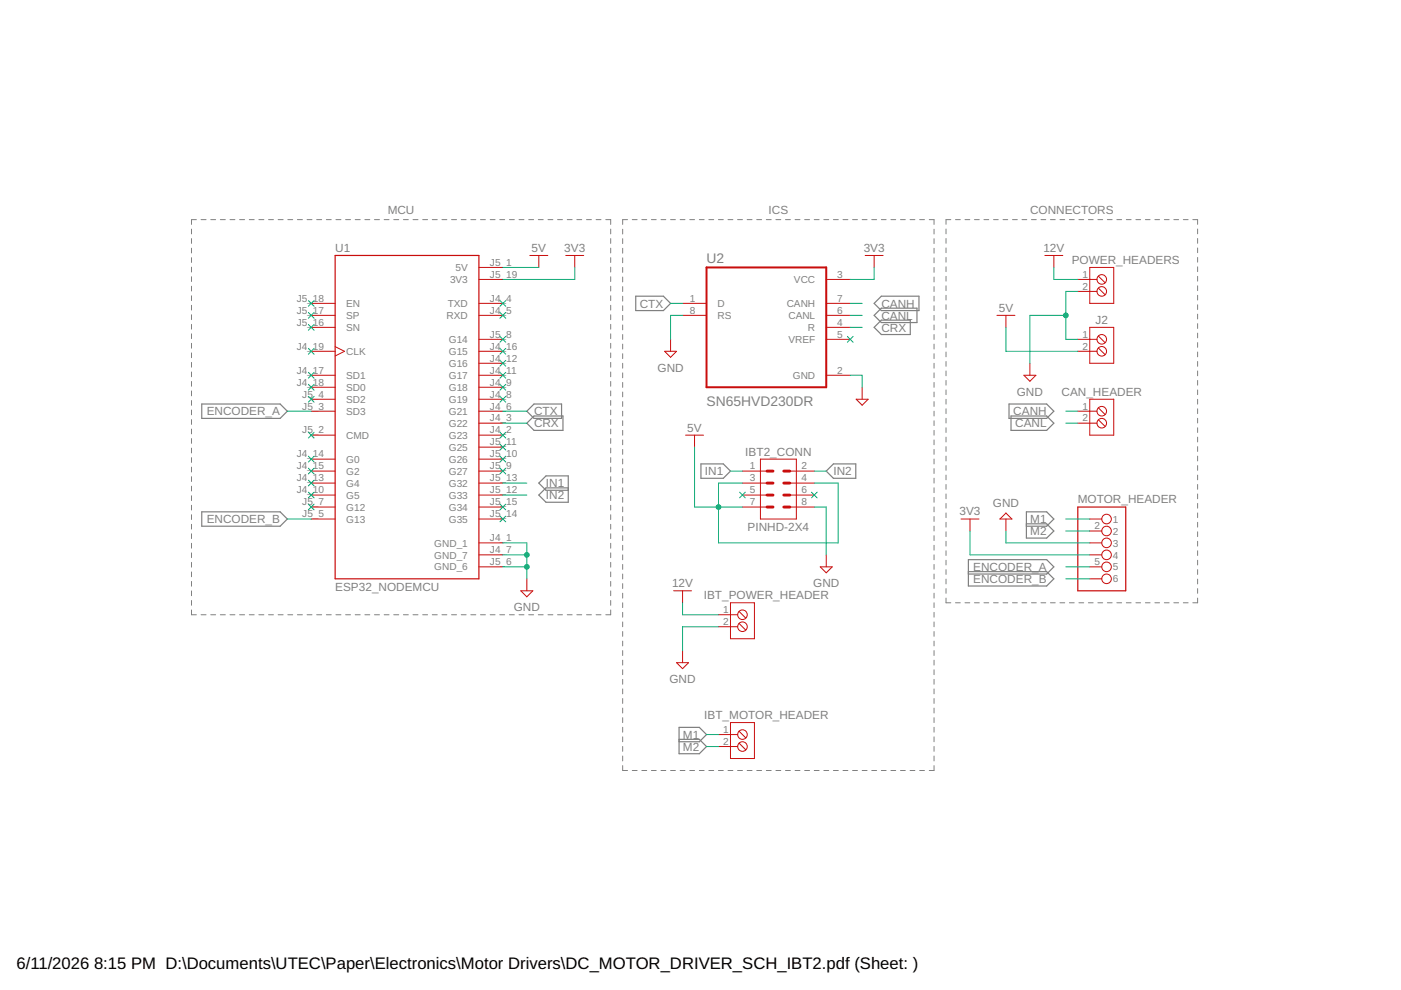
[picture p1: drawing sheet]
<svg xmlns="http://www.w3.org/2000/svg" width="297mm" height="210mm" viewBox="0 0 297 210" stroke-linecap="round" stroke-linejoin="round" font-family="sans-serif">
<g fill="none" stroke="#808080" stroke-width=".21">
<path d="M40.6 48.6v1M40.6 50.6v1M40.6 52.6v1M40.6 54.6v1M40.6 56.6v1.1M40.6 58.7v1M41.6 46.6h-1v1M42.6 46.6h1.1M44.7 46.6h1M46.7 46.6h1.1M48.8 46.6h1M50.8 46.6h1.1"/>
<path d="M52.9 46.6h1M54.9 46.6h1M56.9 46.6h1.1M59 46.6h1M61 46.6h1.1M63.1 46.6h1M65.1 46.6h1M67.1 46.6h1.1M69.2 46.6h1M71.2 46.6h1.1M73.3 46.6h1M75.3 46.6h1.1"/>
<path d="M77.4 46.6h1M79.4 46.6h1.1M81.4 46.6h1.1M83.5 46.6h1M85.5 46.6h1.1M87.6 46.6h1M89.6 46.6h1.1M91.7 46.6h1M93.7 46.6h1M95.7 46.6h1.1M97.8 46.6h1M99.8 46.6h1.1"/>
<path d="M101.9 46.6h1M103.9 46.6h1.1M106 46.6h1M108 46.6h1.1M110 46.6h1.1M112.1 46.6h1M114.1 46.6h1.1M116.2 46.6h1M118.2 46.6h1.1M120.3 46.6h1M122.3 46.6h1M124.4 46.6h1"/>
<path d="M126.4 46.6h1M128.4 46.6h1.1v1M129.5 48.6v1M129.5 50.6v1M129.5 52.6v1M129.5 54.6v1M129.5 56.6v1.1M129.5 58.7v1M132 48.6v1M132 50.6v1M132 52.6v1.1M132 54.7v1"/>
<path d="M132 56.7v1M132 58.7v1.1M133.1 46.6h-1.1v1M134 46.6h1.1M136.1 46.6h1M138.1 46.6h1M140.1 46.6h1.1M142.2 46.6h1M144.2 46.6h1M146.2 46.6h1.1M148.3 46.6h1M150.3 46.6h1"/>
<path d="M152.3 46.6h1.1M154.3 46.6h1.1M156.4 46.6h1M158.4 46.6h1M160.4 46.6h1.1M162.5 46.6h1M164.5 46.6h1M166.5 46.6h1.1M168.6 46.6h1M170.6 46.6h1M172.6 46.6h1.1M174.7 46.6h1"/>
<path d="M176.7 46.6h1M178.7 46.6h1.1M180.8 46.6h1M182.8 46.6h1M184.8 46.6h1.1M186.9 46.6h1M188.9 46.6h1M190.9 46.6h1M193 46.6h1M195 46.6h1M197 46.6h1v1M198 48.6v1"/>
<path d="M198 50.6v1M198 52.6v1.1M198 54.7v1M198 56.7v1M198 58.7v1.1M200.6 48.6v1M200.6 50.6v1M200.6 52.6v1M200.6 54.6v1M200.6 56.6v1M200.6 58.6v1M201.6 46.6h-1v1"/>
<path d="M202.6 46.6h1M204.6 46.6h1M206.6 46.6h1M208.6 46.6h1M210.7 46.6h.9M212.7 46.6h1M214.7 46.6h1M216.7 46.6h1M218.7 46.6h1M220.7 46.6h1M222.7 46.6h1M224.7 46.6h1"/>
<path d="M226.7 46.6h1.1M228.7 46.6h1.1M230.8 46.6h1M232.8 46.6h1M234.8 46.6h1M236.8 46.6h1M238.8 46.6h1M240.8 46.6h1M242.8 46.6h1M244.9 46.6h1M246.9 46.6h1M248.9 46.6h1"/>
<path d="M250.9 46.6h1M252.9 46.6h1v1M253.9 48.6v1M253.9 50.6v1M253.9 52.6v1M253.9 54.6v1M253.9 56.6v1M253.9 58.6v1M40.6 60.7v1M40.6 62.7v1M40.6 64.7v1M40.6 66.7v1.1"/>
<path d="M40.6 68.8v1M40.6 70.8v1M40.6 72.8v1M40.6 74.8v1M40.6 76.8v1.1M40.6 78.9v1M129.5 60.7v1M129.5 62.7v1M129.5 64.7v1M129.5 66.7v1.1M129.5 68.8v1M129.5 70.8v1"/>
<path d="M129.5 72.8v1M129.5 74.8v1M129.5 76.8v1.1M129.5 78.9v1M132 60.8v1M132 62.8v1M132 64.8v1.1M132 66.9v1M132 68.9v1M132 70.9v1.1M132 73v1M132 75v1"/>
<path d="M132 77v1.1M132 79.1v1M198 60.8v1M198 62.8v1M198 64.8v1.1M198 66.9v1M198 68.9v1M198 70.9v1.1M198 73v1M198 75v1M198 77v1.1M198 79.1v1"/>
<path d="M200.6 60.6v1M200.6 62.6v1M200.6 64.6v1M200.6 66.6v1M200.6 68.6v1M200.6 70.6v1M200.6 72.6v1M200.6 74.6v1M200.6 76.6v1.1M200.6 78.7v1M253.9 60.6v1M253.9 62.6v1"/>
<path d="M253.9 64.6v1M253.9 66.6v1M253.9 68.6v1M253.9 70.6v1M253.9 72.6v1M253.9 74.6v1M253.9 76.6v1.1M253.9 78.7v1M40.6 80.9v1M40.6 82.9v1M40.6 84.9v1M40.6 86.9v1"/>
<path d="M40.6 89v1M40.6 91v1M40.6 93v1M40.6 95v1M40.6 97v1M40.6 99v1.1M129.5 80.9v1M129.5 82.9v1M129.5 84.9v1M129.5 86.9v1M129.5 89v1M129.5 91v1"/>
<path d="M129.5 93v1M129.5 95v1M129.5 97v1M129.5 99v1.1M132 81.1v1M132 83.1v1M132 85.2v1M132 87.2v1M132 89.2v1M132 91.2v1.1M132 93.3v1M132 95.3v1"/>
<path d="M132 97.3v1.1M132 99.4v1M198 81.1v1M198 83.1v1M198 85.2v1M198 87.2v1M198 89.2v1M198 91.2v1.1M198 93.3v1M198 95.3v1M198 97.3v1.1M198 99.4v1"/>
<path d="M200.6 80.7v1M200.6 82.7v1M200.6 84.7v1M200.6 86.7v1M200.6 88.7v1M200.6 90.7v1M200.6 92.7v1M200.6 94.7v1M200.6 96.7v1M200.6 98.7v1M253.9 80.7v1M253.9 82.7v1"/>
<path d="M253.9 84.7v1M253.9 86.7v1M253.9 88.7v1M253.9 90.7v1M253.9 92.7v1M253.9 94.7v1M253.9 96.7v1M253.9 98.7v1M40.6 101.1v1M40.6 103.1v1M40.6 105.1v1M40.6 107.1v1"/>
<path d="M40.6 109.1v1.1M40.6 111.2v1M40.6 113.2v1M40.6 115.2v1M40.6 117.2v1M40.6 119.2v1M129.5 101.1v1M129.5 103.1v1M129.5 105.1v1M129.5 107.1v1M129.5 109.1v1.1M129.5 111.2v1"/>
<path d="M129.5 113.2v1M129.5 115.2v1M129.5 117.2v1M129.5 119.2v1M132 101.4v1M132 103.4v1.1M132 105.5v1M132 107.5v1M132 109.5v1.1M132 111.5v1.1M132 113.6v1M132 115.6v1"/>
<path d="M132 117.6v1.1M132 119.7v1M198 101.4v1M198 103.4v1.1M198 105.5v1M198 107.5v1M198 109.5v1.1M198 111.5v1.1M198 113.6v1M198 115.6v1M198 117.6v1.1M198 119.7v1"/>
<path d="M200.6 100.7v1M200.6 102.7v1M200.6 104.7v1M200.6 106.7v1M200.6 108.8v.9M200.6 110.7v1.1M200.6 112.8v1M200.6 114.8v1M200.6 116.8v1M200.6 118.8v1M253.9 100.7v1M253.9 102.7v1"/>
<path d="M253.9 104.7v1M253.9 106.7v1M253.9 108.8v.9M253.9 110.7v1.1M253.9 112.8v1M253.9 114.8v1M253.9 116.8v1M253.9 118.8v1M40.6 121.3v1M40.6 123.3v1M40.6 125.3v1M40.6 127.3v1"/>
<path d="M40.6 129.3v1h1M42.6 130.3h1.1M44.7 130.3h1M46.7 130.3h1.1M48.8 130.3h1M50.8 130.3h1.1M52.9 130.3h1M54.9 130.3h1M56.9 130.3h1.1M59 130.3h1M61 130.3h1.1M63.1 130.3h1"/>
<path d="M65.1 130.3h1M67.1 130.3h1.1M69.2 130.3h1M71.2 130.3h1.1M73.3 130.3h1M75.3 130.3h1.1M77.4 130.3h1M79.4 130.3h1.1M81.4 130.3h1.1M83.5 130.3h1M85.5 130.3h1.1M87.6 130.3h1"/>
<path d="M89.6 130.3h1.1M91.7 130.3h1M93.7 130.3h1M95.7 130.3h1.1M97.8 130.3h1M99.8 130.3h1.1M101.9 130.3h1M103.9 130.3h1.1M106 130.3h1M108 130.3h1.1M110 130.3h1.1M112.1 130.3h1"/>
<path d="M114.1 130.3h1.1M116.2 130.3h1M118.2 130.3h1.1M120.3 130.3h1M122.3 130.3h1M124.4 130.3h1M126.4 130.3h1M129.5 121.3v1M129.5 123.3v1M129.5 125.3v1M129.5 127.3v1M129.5 129.3v1h-1.1"/>
<path d="M132 121.7v1M132 123.7v1.1M132 125.8v1M132 127.8v1M132 129.8v1.1M132 131.9v1M132 133.9v1M132 135.9v1M132 137.9v1.1M132 140v1M198 121.7v1M198 123.7v1.1"/>
<path d="M198 125.8v1M198 127.8v1M198 129.8v1.1M198 131.9v1M198 133.9v1M198 135.9v1M198 137.9v1.1M198 140v1M200.6 120.8v1M200.6 122.8v1M200.6 124.8v1M200.6 126.8v1h1"/>
<path d="M202.6 127.8h1M204.6 127.8h1M206.6 127.8h1M208.6 127.8h1M210.7 127.8h.9M212.7 127.8h1M214.7 127.8h1M216.7 127.8h1M218.7 127.8h1M220.7 127.8h1M222.7 127.8h1M224.7 127.8h1"/>
<path d="M226.7 127.8h1.1M228.7 127.8h1.1M230.8 127.8h1M232.8 127.8h1M234.8 127.8h1M236.8 127.8h1M238.8 127.8h1M240.8 127.8h1M242.8 127.8h1M244.9 127.8h1M246.9 127.8h1M248.9 127.8h1"/>
<path d="M250.9 127.8h1M253.9 120.8v1M253.9 122.8v1M253.9 124.8v1M253.9 126.8v1h-1M132 142v1M132 144v1.1M132 146.1v1M132 148.1v1M132 150.1v1.1M132 152.2v1M132 154.2v1"/>
<path d="M132 156.2v1.1M132 158.3v1M198 142v1M198 144v1.1M198 146.1v1M198 148.1v1M198 150.1v1.1M198 152.2v1M198 154.2v1M198 156.2v1.1M198 158.3v1M132 160.3v1"/>
<path d="M132 162.3v1.1h1.1M134 163.4h1.1M136.1 163.4h1M138.1 163.4h1M140.1 163.4h1.1M142.2 163.4h1M144.2 163.4h1M146.2 163.4h1.1M148.3 163.4h1M150.3 163.4h1M152.3 163.4h1.1M154.3 163.4h1.1"/>
<path d="M156.4 163.4h1M158.4 163.4h1M160.4 163.4h1.1M162.5 163.4h1M164.5 163.4h1M166.5 163.4h1.1M168.6 163.4h1M170.6 163.4h1M172.6 163.4h1.1M174.7 163.4h1M176.7 163.4h1M178.7 163.4h1.1"/>
<path d="M180.8 163.4h1M182.8 163.4h1M184.8 163.4h1.1M186.9 163.4h1M188.9 163.4h1M190.9 163.4h1M193 163.4h1M195 163.4h1M198 160.3v1M198 162.3v1.1h-1"/>
</g>
<g fill="none" stroke="#808080" stroke-width=".25">
<path d="M134.8 62.8h5.9l1.5 1.5-1.5 1.5h-5.9zM185.3 64.3l1.6-1.5h7.9v3h-7.9zM185.3 66.9l1.6-1.6h7.5v3.1h-7.5zM185.3 69.4l1.6-1.5h6.1v3h-6.1zM42.8 85.7h16.6l1.5 1.5-1.5 1.5h-16.6zM111.7 87.2l1.5-1.5h5.9v3h-5.9zM111.7 89.7l1.5-1.5h6.2v3h-6.2zM148.6 98.4h4.8l1.5 1.5-1.5 1.5h-4.8zM175.2 99.9l1.5-1.5h4.7v3h-4.7zM213.9 85.7h8l1.5 1.5-1.5 1.5h-8zM214.4 88.2h7.5l1.5 1.5-1.5 1.5h-7.5zM42.8 108.5h16.6l1.5 1.5-1.5 1.6h-16.6z"/>
<path d="M120.5 103.4h-4.7l-1.6 1.6 1.6 1.5h4.7v-5.6h-4.7l-1.6 1.5 1.6 1.5h4.7M217.6 111.1h4.3l1.5 1.5-1.5 1.5h-4.3v-5.6h4.3l1.5 1.5-1.5 1.6h-4.3M205.3 121.2h16.6l1.5 1.5-1.5 1.5h-16.6v-5.5h16.6l1.5 1.5-1.5 1.5h-16.6M144 156.8h4.3l1.5 1.5-1.5 1.5h-4.3v-5.6h4.3l1.5 1.5-1.5 1.6h-4.3"/>
</g>
<path d="M71.1 54.2h30.4v68.5h-30.4zM228.5 107.5h10.2v17.8h-10.2z" fill="none" stroke="#c90d0c" stroke-width=".25"/>
<g fill="none" stroke="#c90d0c" stroke-width=".21">
<path d="M101.5 59.2h5.1M101.5 56.7h5.1M112.3 54.2h3.8M114.2 54.2v2.5M120 54.2h3.8M121.9 54.2v2.5M175.2 59.2h5.1M183.4 54.2h3.8M185.3 54.2v2.5M221.5 54.2h3.8M223.4 54.2v2.5M228.5 59.2h4.1"/>
<path d="M231.1 56.7h5v7.6h-5zM232.9 58.5l1.4 1.5M66 64.3h5.1M66 66.9h5.1M66 69.4h5.1M66 74.5h5.1M66 79.6h5.1M71.1 73.5l1.9 1-1.9 1M101.5 64.3h5.1M101.5 66.9h5.1M101.5 71.9h5.1M101.5 74.5h5.1"/>
<path d="M101.5 79.6h5.1M101.5 77h5.1M140.9 74.5h2.5l-1.2 1.3zM142.2 71.9v2.6M144.7 64.3h5.1M144.7 66.9h5.1M175.2 64.3h5.1M175.2 66.9h5.1M175.2 69.4h5.1M175.2 71.9h5.1M175.2 79.6h5.1M211.4 66.9h3.8"/>
<path d="M213.3 66.9v2.5M217.1 79.6h2.5l-1.2 1.2zM218.4 77v2.6M228.5 71.9h4.1M228.5 74.5h4.1M228.5 61.8h4.1M231.1 69.4h5v7.6h-5zM232.9 61.1l1.4 1.4M232.9 73.8l1.4 1.4M232.9 71.2l1.4 1.5M66 97.3h5.1M66 99.9h5.1"/>
<path d="M66 84.6h5.1M66 87.2h5.1M66 92.3h5.1M66 82.1h5.1M101.5 94.8h5.1M101.5 97.3h5.1M101.5 99.9h5.1M101.5 84.6h5.1M101.5 87.2h5.1M101.5 92.3h5.1M101.5 82.1h5.1M101.5 89.7h5.1"/>
<path d="M145.4 92.3h3.8M147.3 92.3v2.5M157.4 99.9h5.1M161.2 97.3h7.6v12.7h-7.6zM167.6 99.9h5M181.5 84.6h2.6l-1.3 1.3zM182.8 82.1v2.5M228.5 87.2h4.1M228.5 89.7h4.1M231.1 84.6h5v7.7h-5zM232.9 89l1.4 1.4M232.9 86.5l1.4 1.4"/>
<path d="M66 107.5h5.1M66 110h5.1M66 102.4h5.1M66 105h5.1M101.5 107.5h5.1M101.5 110h5.1M101.5 102.4h5.1M101.5 105h5.1M101.5 115.1h5.1M101.5 117.6h5.1M157.4 107.5h5.1M157.4 102.4h5.1"/>
<path d="M157.4 105h5.1M167.6 107.5h5M167.6 102.4h5M167.6 105h5M175.2 117.6v2.6M203.8 110h3.8M205.7 110v2.6M213.3 108.8l1.2 1.2h-2.5zM213.3 110v2.6M231.1 110h2.5M231.1 115.1h2.5M231.1 117.6h2.5"/>
<path d="M231.1 112.6h2.5M101.5 120.2h5.1M110.4 125.3h2.6l-1.3 1.2zM111.7 122.7v2.6M142.8 125.3h3.8M144.7 125.3v2.5M144.7 138v2.5M152.3 130.3h4.1M152.3 132.9h4.1M154.9 127.8h5.1v7.6h-5.1zM156.7 132.2l1.4 1.4M156.7 129.6l1.4 1.5"/>
<path d="M173.9 120.2h2.5l-1.2 1.3zM231.1 120.2h2.5M231.1 122.7h2.5M143.4 140.5h2.6l-1.3 1.3zM152.3 155.7h4.1M152.3 158.3h4.1M154.9 153.2h5.1v7.6h-5.1zM156.7 157.6l1.4 1.4M156.7 155l1.4 1.4"/>
<circle cx="233.6" cy="59.2" r="1.02"/>
<circle cx="233.6" cy="61.8" r="1.02"/>
<circle cx="233.6" cy="74.5" r="1.02"/>
<circle cx="233.6" cy="71.9" r="1.02"/>
<circle cx="233.6" cy="89.7" r="1.02"/>
<circle cx="233.6" cy="87.2" r="1.02"/>
<circle cx="234.6" cy="115.1" r="1.02"/>
<circle cx="234.6" cy="112.6" r="1.02"/>
<circle cx="234.6" cy="117.6" r="1.02"/>
<circle cx="234.6" cy="110" r="1.02"/>
<circle cx="157.4" cy="132.9" r="1.02"/>
<circle cx="157.4" cy="130.3" r="1.02"/>
<circle cx="234.6" cy="120.2" r="1.02"/>
<circle cx="234.6" cy="122.7" r="1.02"/>
<circle cx="157.4" cy="158.3" r="1.02"/>
<circle cx="157.4" cy="155.7" r="1.02"/>
</g>
<path d="M149.8 56.7h25.4v25.4h-25.4z" fill="none" stroke="#c90d0c" stroke-width=".42"/>
<path d="M162.6 99.9h1.3M166.2 99.9h1.2M162.6 105h1.3M162.6 102.4h1.3M162.6 107.5h1.3M166.2 105h1.2M166.2 102.4h1.2M166.2 107.5h1.2" fill="none" stroke="#c90d0c" stroke-width=".61"/>
<g fill="none" stroke="#0dab76" stroke-width=".21">
<path d="M106.6 56.7h7.6M121.9 56.7v2.5h-15.3M185.3 56.7v2.5h-5M223.4 56.7v2.5h5.1M65.4 63.7l1.2 1.2M65.4 66.3l1.2 1.2M65.4 68.8l1.2 1.2M65.4 73.9l1.2 1.2M65.4 79l1.2 1.2M66.6 63.7l-1.2 1.2M66.6 66.3l-1.2 1.2M66.6 68.8l-1.2 1.2"/>
<path d="M66.6 73.9l-1.2 1.2M66.6 79l-1.2 1.2M106 79l1.2 1.2M106 76.4l1.2 1.2M106 73.9l1.2 1.2M106 71.3l1.2 1.3M106 66.3l1.2 1.2M106 63.7l1.2 1.2M107.2 66.3l-1.2 1.2M107.2 79l-1.2 1.2M107.2 76.4l-1.2 1.2M107.2 73.9l-1.2 1.2"/>
<path d="M107.2 71.3l-1.2 1.3M107.2 63.7l-1.2 1.2M142.2 64.3h2.5M144.7 66.9h-2.5v5M179.7 71.3l1.2 1.3M180.3 66.9h2.5M180.3 79.6h2.5v2.5M180.3 64.3h2.5M180.3 69.4h2.5M180.9 71.3l-1.2 1.3M213.3 69.4v5.1h15.2M226 66.9h-7.6v10.1"/>
<path d="M228.5 61.8h-2.5v10.1h2.5M60.9 87.2h5.1M65.4 81.5l1.2 1.2M65.4 84l1.2 1.3M65.4 91.7l1.2 1.2M65.4 96.7l1.2 1.3M65.4 99.3l1.2 1.2M66.6 81.5l-1.2 1.2M66.6 84l-1.2 1.3M66.6 91.7l-1.2 1.2M66.6 96.7l-1.2 1.3M66.6 99.3l-1.2 1.2"/>
<path d="M106 99.3l1.2 1.2M106 96.7l1.2 1.3M106 91.7l1.2 1.2M106 84l1.2 1.3M106 81.5l1.2 1.2M106 94.2l1.2 1.2M106.6 87.2h5.1M106.6 89.7h5.1M107.2 99.3l-1.2 1.2M107.2 96.7l-1.2 1.3M107.2 91.7l-1.2 1.2M107.2 84l-1.2 1.3"/>
<path d="M107.2 81.5l-1.2 1.2M107.2 94.2l-1.2 1.2M147.3 94.8v12.7h10.1M154.9 99.9h2.5M172.6 99.9h2.6M226 87.2h2.5M226 89.7h2.5M60.9 110h5.1M65.4 101.8l1.2 1.2M65.4 104.4l1.2 1.2M65.4 106.9l1.2 1.2M66.6 101.8l-1.2 1.2"/>
<path d="M66.6 104.4l-1.2 1.2M66.6 106.9l-1.2 1.2M106 109.4l1.2 1.2M106 106.9l1.2 1.2M106.6 115.1h5.1v7.6M106.6 117.6h5.1M106.6 102.4h5.1M106.6 105h5.1M107.2 109.4l-1.2 1.2M107.2 106.9l-1.2 1.2M156.8 104.4l1.2 1.2M157.4 102.4h-5.1v12.7h25.4v-12.7h-5.1"/>
<path d="M158 104.4l-1.2 1.2M172 104.4l1.2 1.2M172.6 107.5h2.6v10.1M173.2 104.4l-1.2 1.2M205.7 112.6v5h25.4M213.3 112.6v2.5h17.8M226 110h5.1M226 112.6h5.1M106.6 120.2h5.1M144.7 127.8v2.5h7.6M152.3 132.9h-7.6v5.1M226 120.2h5.1"/>
<path d="M226 122.7h5.1M149.8 155.7h2.5M149.8 158.3h2.5"/>
</g>
<g fill="#0dab76" stroke="#0dab76" stroke-width=".21">
<circle cx="111.7" cy="117.6" r=".51"/>
<circle cx="111.7" cy="120.2" r=".51"/>
<circle cx="226" cy="66.9" r=".51"/>
<circle cx="152.3" cy="107.5" r=".51"/>
</g>
<g font-size="3.5">
<text x="3.5" y="205.4">6/11/2026</text>
<text x="19.9" y="205.4">8:15 PM D:\Documents\UTEC\Paper\Electronics\Motor Drivers\DC_MOTOR_DRIVER_SCH_IBT2.pdf (Sheet: )</text>
</g>
<g font-size="2.9" fill="#808080">
<text x="149.8" y="55.7">U2</text>
<text x="149.8" y="86.1">SN65HVD230DR</text>
</g>
<g font-size="2.5" fill="#808080">
<text x="82.2" y="45.3">MCU</text>
<text x="163" y="45.3">ICS</text>
<text x="218.4" y="45.3">CONNECTORS</text>
<text x="71.1" y="53.4">U1</text>
<text x="112.7" y="53.4">5V</text>
<text x="119.6" y="53.4">3V3</text>
<text x="183.1" y="53.4">3V3</text>
<text x="221.2" y="53.4">12V</text>
<text x="227.2" y="56">POWER_HEADERS</text>
<text x="135.7" y="65.2">CTX</text>
<text x="186.9" y="65.2">CANH</text>
<text x="186.9" y="67.8">CANL</text>
<text x="186.9" y="70.3">CRX</text>
<text x="211.8" y="66.1">5V</text>
<text x="232.3" y="68.6">J2</text>
<text x="139.4" y="78.8">GND</text>
<text x="215.6" y="83.9">GND</text>
<text x="225.1" y="83.9">CAN_HEADER</text>
<text x="43.8" y="88.1">ENCODER_A</text>
<text x="113.2" y="88.1">CTX</text>
<text x="214.8" y="88.1">CANH</text>
<text x="113.2" y="90.6">CRX</text>
<text x="145.7" y="91.5">5V</text>
<text x="215.2" y="90.6">CANL</text>
<text x="149.5" y="100.8">IN1</text>
<text x="158" y="96.6">IBT2_CONN</text>
<text x="176.7" y="100.8">IN2</text>
<text x="115.8" y="103.3">IN1</text>
<text x="115.8" y="105.8">IN2</text>
<text x="210.5" y="107.5">GND</text>
<text x="228.5" y="106.7">MOTOR_HEADER</text>
<text x="43.8" y="110.9">ENCODER_B</text>
<text x="158.5" y="112.6">PINHD-2X4</text>
<text x="203.4" y="109.3">3V3</text>
<text x="218.4" y="110.9">M1</text>
<text x="218.4" y="113.5">M2</text>
<text x="71.1" y="125.3">ESP32_NODEMCU</text>
<text x="142.5" y="124.5">12V</text>
<text x="172.4" y="124.5">GND</text>
<text x="206.4" y="121.1">ENCODER_A</text>
<text x="206.4" y="123.6">ENCODER_B</text>
<text x="108.9" y="129.6">GND</text>
<text x="149.2" y="127">IBT_POWER_HEADER</text>
<text x="141.9" y="144.8">GND</text>
<text x="149.3" y="152.4">IBT_MOTOR_HEADER</text>
<text x="144.8" y="156.6">M1</text>
<text x="144.8" y="159.2">M2</text>
</g>
<g font-size="2.1" fill="#808080">
<text x="96.6" y="57.5">5V</text>
<text x="103.9" y="58.9">J5_19</text>
<text x="103.9" y="56.4">J5_1</text>
<text x="177.5" y="58.9">3</text>
<text x="229.5" y="58.9">1</text>
<text x="62.9" y="64">J5_18</text>
<text x="73.4" y="65.1">EN</text>
<text x="94.9" y="65.1">TXD</text>
<text x="95.4" y="60">3V3</text>
<text x="103.9" y="64">J4_4</text>
<text x="146.3" y="64">1</text>
<text x="152.1" y="65.1">D</text>
<text x="166.8" y="65.1">CANH</text>
<text x="168.3" y="60">VCC</text>
<text x="177.5" y="64">7</text>
<text x="229.5" y="61.4">2</text>
<text x="62.9" y="66.5">J5_17</text>
<text x="62.9" y="69.1">J5_16</text>
<text x="73.4" y="67.6">SP</text>
<text x="73.4" y="70.2">SN</text>
<text x="94.7" y="67.6">RXD</text>
<text x="103.9" y="71.6">J5_8</text>
<text x="103.9" y="66.5">J4_5</text>
<text x="146.3" y="66.5">8</text>
<text x="152.1" y="67.6">RS</text>
<text x="167.2" y="67.6">CANL</text>
<text x="171.3" y="70.2">R</text>
<text x="177.5" y="66.5">6</text>
<text x="177.5" y="69.1">4</text>
<text x="177.5" y="71.6">5</text>
<text x="229.5" y="71.6">1</text>
<text x="62.9" y="74.1">J4_19</text>
<text x="73.4" y="75.2">CLK</text>
<text x="95.2" y="72.7">G14</text>
<text x="95.2" y="75.3">G15</text>
<text x="95.2" y="77.8">G16</text>
<text x="103.9" y="74.1">J4_16</text>
<text x="103.9" y="76.7">J4_12</text>
<text x="167.2" y="72.7">VREF</text>
<text x="229.5" y="74.1">2</text>
<text x="62.9" y="81.8">J4_18</text>
<text x="62.9" y="79.2">J4_17</text>
<text x="73.4" y="82.9">SD0</text>
<text x="73.4" y="80.3">SD1</text>
<text x="95.2" y="80.3">G17</text>
<text x="95.2" y="82.9">G18</text>
<text x="103.9" y="79.2">J4_11</text>
<text x="103.9" y="81.8">J4_9</text>
<text x="168.1" y="80.3">GND</text>
<text x="177.5" y="79.2">2</text>
<text x="64.1" y="84.3">J5_4</text>
<text x="64.1" y="86.8">J5_3</text>
<text x="73.4" y="85.4">SD2</text>
<text x="73.4" y="87.9">SD3</text>
<text x="95.2" y="85.4">G19</text>
<text x="95.2" y="87.9">G21</text>
<text x="103.9" y="84.3">J4_8</text>
<text x="103.9" y="86.8">J4_6</text>
<text x="103.9" y="89.4">J4_3</text>
<text x="229.5" y="86.8">1</text>
<text x="229.5" y="89.4">2</text>
<text x="64.1" y="91.9">J5_2</text>
<text x="73.4" y="93">CMD</text>
<text x="95.2" y="95.6">G25</text>
<text x="95.2" y="90.5">G22</text>
<text x="95.2" y="93">G23</text>
<text x="103.9" y="94.4">J5_11</text>
<text x="103.9" y="91.9">J4_2</text>
<text x="62.9" y="99.5">J4_15</text>
<text x="62.9" y="97">J4_14</text>
<text x="73.4" y="100.6">G2</text>
<text x="73.4" y="98.1">G0</text>
<text x="95.2" y="98.1">G26</text>
<text x="95.2" y="100.6">G27</text>
<text x="103.9" y="97">J5_10</text>
<text x="103.9" y="99.5">J5_9</text>
<text x="159" y="99.5">1</text>
<text x="169.9" y="99.5">2</text>
<text x="62.9" y="102.1">J4_13</text>
<text x="62.9" y="104.6">J4_10</text>
<text x="64.1" y="107.1">J5_7</text>
<text x="73.4" y="103.2">G4</text>
<text x="73.4" y="105.7">G5</text>
<text x="95.2" y="103.2">G32</text>
<text x="95.2" y="105.7">G33</text>
<text x="103.9" y="107.1">J5_15</text>
<text x="103.9" y="102.1">J5_13</text>
<text x="103.9" y="104.6">J5_12</text>
<text x="159" y="102.1">3</text>
<text x="159" y="104.6">5</text>
<text x="159" y="107.1">7</text>
<text x="169.9" y="102.1">4</text>
<text x="169.9" y="104.6">6</text>
<text x="169.9" y="107.1">8</text>
<text x="64.1" y="109.7">J5_5</text>
<text x="73.4" y="108.3">G12</text>
<text x="73.4" y="110.8">G13</text>
<text x="95.2" y="108.3">G34</text>
<text x="95.2" y="110.8">G35</text>
<text x="103.9" y="109.7">J5_14</text>
<text x="232.1" y="112.2">2</text>
<text x="235.9" y="110.8">1</text>
<text x="235.9" y="113.3">2</text>
<text x="92.1" y="115.9">GND_1</text>
<text x="92.1" y="118.4">GND_7</text>
<text x="103.9" y="114.8">J4_1</text>
<text x="103.9" y="117.3">J4_7</text>
<text x="103.9" y="119.8">J5_6</text>
<text x="232.1" y="119.8">5</text>
<text x="235.9" y="115.9">3</text>
<text x="235.9" y="118.4">4</text>
<text x="92.1" y="121">GND_6</text>
<text x="235.9" y="121">5</text>
<text x="235.9" y="123.5">6</text>
<text x="153.3" y="130">1</text>
<text x="153.3" y="132.5">2</text>
<text x="153.3" y="155.4">1</text>
<text x="153.3" y="157.9">2</text>
</g>
</svg>
